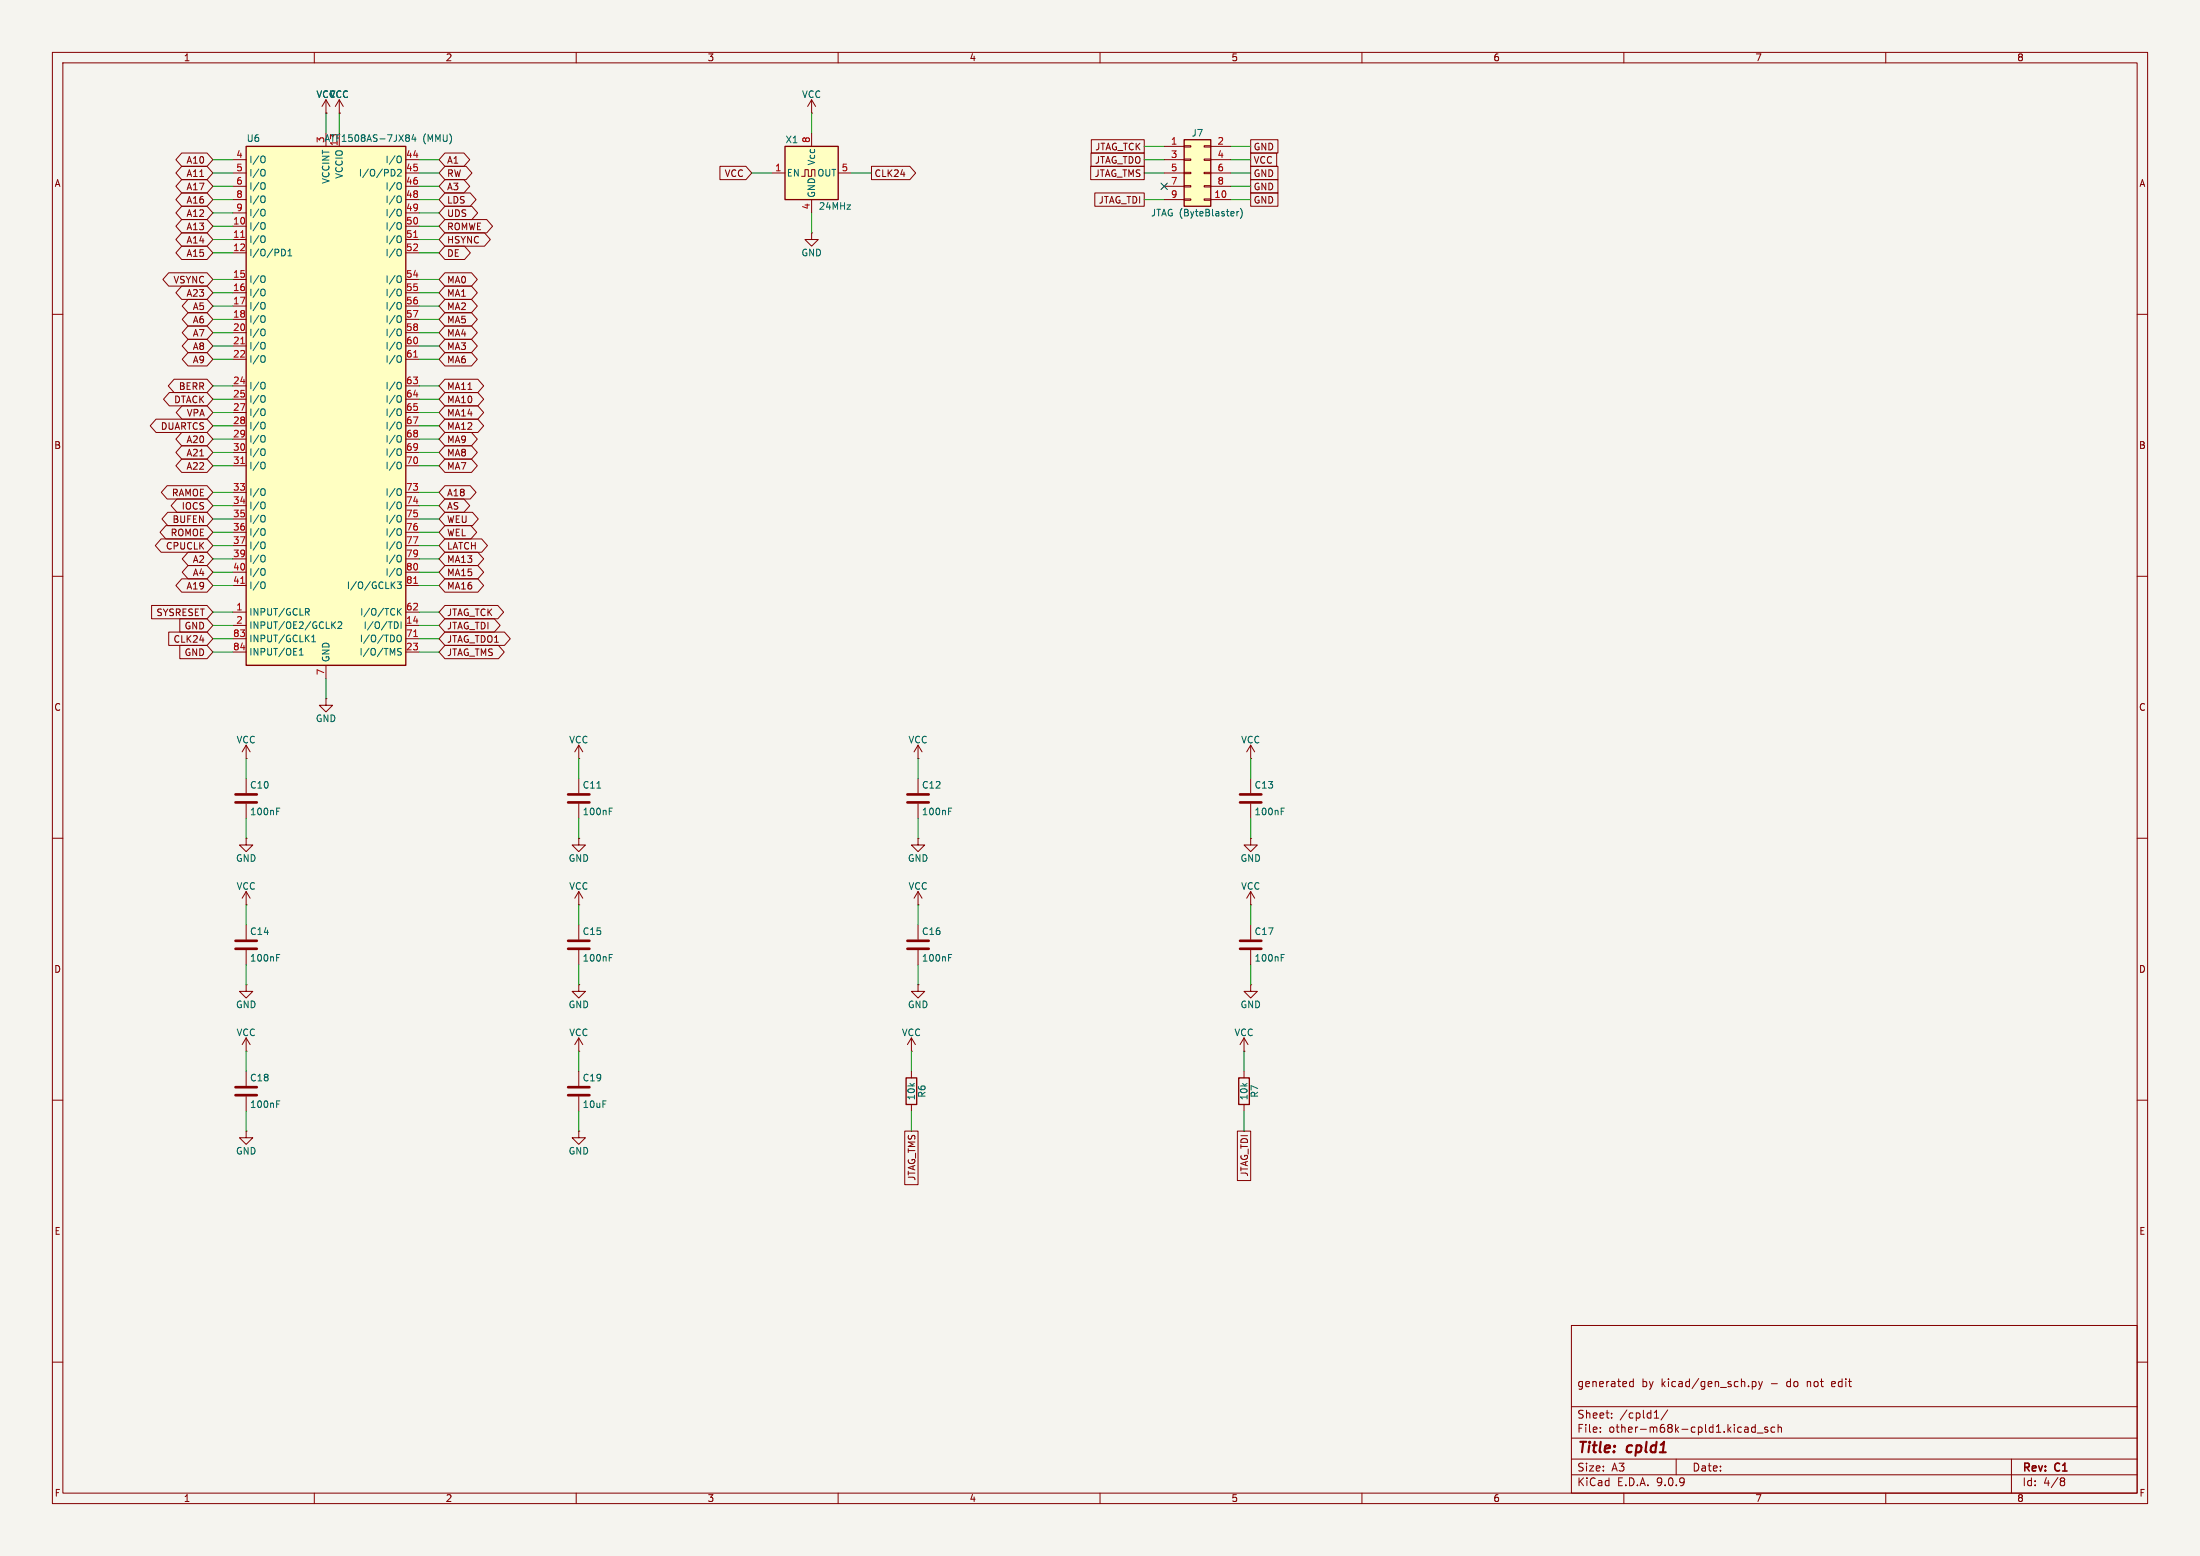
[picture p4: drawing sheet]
<svg xmlns="http://www.w3.org/2000/svg" width="420mm" height="297mm" viewBox="0 0 420 297" stroke-linecap="round" stroke-linejoin="round" font-family="sans-serif">
<path d="M0 0h420v297h-420z" fill="#f5f4ef" stroke="#f5f4ef" stroke-width=".19"/>
<g fill="none" stroke="#840000" stroke-width=".19">
<path d="M10 10h400v277h-400zM12 12h396v273h-396zM60 10v2M62.2 19.1l-.7 1.2M62.2 19.1l.8 1.2M62.2 19.1v2.5M64.8 19.1l-.8 1.2M64.8 19.1l.7 1.2M64.8 19.1v2.5M110 10v2M160 10v2M210 10v2"/>
<path d="M260 10v2M310 10v2M360 10v2M62.2 21.6h.1M64.8 21.6h.1M154.9 44.5v1.2h1.3l-1.3 1.3-1.2-1.3h1.2M154.9 44.5h.1M10 60h2M408 60h2M10 110h2M408 110h2M62.2 133.4v1.2h1.3l-1.3 1.3-1.2-1.3h1.2"/>
<path d="M62.2 133.4h.1M10 160h2M47 144.8h.1M47 142.2v2.6M47 148.6v2.8M47 153.4v2.8M47 142.2l-.8 1.3M47 142.2l.8 1.3M110.5 144.8h.1M110.5 142.2v2.6M110.5 148.6v2.8M110.5 153.4v2.8"/>
<path d="M110.5 142.2l-.8 1.3M110.5 142.2l.8 1.3M408 160h2M47 160v1.3h1.3l-1.3 1.3-1.3-1.3h1.3M47 160h.1M47 172.7h.1M47 170.2v2.5M47 176.5v2.8M47 170.2l-.8 1.3M47 170.2l.8 1.3M110.5 172.7h.1M110.5 160v1.3h1.3l-1.3 1.3-1.3-1.3h1.3"/>
<path d="M110.5 160h.1M110.5 170.2l-.8 1.3M110.5 170.2l.8 1.3M110.5 170.2v2.5M47 188v1.2h1.3l-1.3 1.3-1.3-1.3h1.3M47 188h.1M47 181.4v2.8M47 198.1v2.6M47 198.1l-.8 1.3M47 198.1l.8 1.3M237.5 198.1l-.8 1.3M237.5 198.1l.8 1.3"/>
<path d="M237.5 198.1v2.6M10 210h2M47 200.7h.1M47 215.9v1.3h1.3l-1.3 1.2-1.3-1.2h1.3M47 215.9h.1M47 204.5v2.8M47 209.3v2.8M174 204.5v1.2M174 210.8v1.3M237.5 200.7h.1M408 210h2M300 253h108v32h-108z"/>
<path d="M10 260h2M300 278.5h108M300 274.5h108M300 268.5h108M305.5 273.2v.2M305.5 272.5v.1M307.7 270.5v.2M307.7 269.8v.1M311.8 263.2v1.5M311.8 263.8l-.4-.1-.3 .3 .1 .6h.6M315.8 270.7h.9M316.1 269.4l.1-.2v1.5"/>
<path d="M318.4 269.1l-1.3 1.9M320 278.5v3M334.5 263.8l.4-.1 .3 .3-.1 .6h-.6M334.5 263.7v1.5M335.1 271.9v1.5M335.1 272.5l-.4-.1-.3 .3 .1 .6h.6M335.4 273.5h1.2M335.7 263.7l.4 1M336.1 264.7l-.4 .5M336.4 263.7l-.3 1M337.4 272.5l-.3-.1-.2 .2v.2l.5 .2v.3h-.5M338.8 272.5l-.4-.1-.3 .3 .1 .6h.6"/>
<path d="M339.4 272.5l.3-.1 .3 .1 .1 .9M339.4 271.9v1.5M384 278.5v6.5M408 260h2M60 285v2M110 285v2M160 285v2M210 285v2M260 285v2M300 281.5h108M310 285v2M360 285v2"/>
<path d="M393.6 282.1l.4 .1 .2 .2-.3 .3M393.6 282.7h.3M393.9 282.7l.2 .2 .1 .4-.2 .2-.4 .1"/>
</g>
<path d="M173 205.7h2v5.1h-2z" fill="none" stroke="#840000" stroke-width=".25"/>
<path d="M45 151.6h4M45 153.2h4M108.5 151.6h4M108.5 153.2h4M45 179.6h4M45 181.1h4M45 207.5h4M45 209h4" fill="none" stroke="#840000" stroke-width=".51"/>
<path d="M52.8 154.9h.4M52.8 154.2h.6M114 150.4h.7M116.3 154.9h.4M116.3 154.2h.6M52.8 182.8h.4M52.8 182.2h.6M52.8 210.7h.4M52.8 210.1h.6" fill="none" stroke="#006464" stroke-width=".19"/>
<path d="M226.1 26.7h5v12.7h-5z" fill="#ffffc2"/>
<path d="M226.1 26.7h5v12.7h-5z" fill="none" stroke="#840000" stroke-width=".25"/>
<g fill="none" stroke="#840000" stroke-width=".19">
<path d="M222.2 27.9h3.9M222.2 30.5h3.9M222.2 33h3.9M222.2 35.6h3.9M222.2 38.1h3.9M226.1 27.8h1.2v.3h-1.2zM226.1 30.4h1.2v.2h-1.2zM226.1 32.9h1.2v.2h-1.2zM226.1 35.4h1.2v.3h-1.2zM226.1 38h1.2v.2h-1.2zM229.9 27.8h1.2v.3h-1.2zM229.9 30.4h1.2v.2h-1.2z"/>
<path d="M229.9 32.9h1.2v.2h-1.2zM229.9 35.4h1.2v.3h-1.2zM229.9 38h1.2v.2h-1.2zM231.1 27.9h3.8M231.1 30.5h3.8M231.1 33h3.8M231.1 35.6h3.8M231.1 38.1h3.8"/>
</g>
<path d="M236.8 39.8a1.46 1.46 0 0 1 0 1.9M236.1 40.4v.8M236.5 40.4l-.4 .2" fill="none" stroke="#006464" stroke-width=".19"/>
<path d="M149.9 27.9h10.1v10.2h-10.1z" fill="#ffffc2"/>
<path d="M149.9 27.9h10.1v10.2h-10.1zM236.5 205.7h2v5.1h-2z" fill="none" stroke="#840000" stroke-width=".25"/>
<g fill="none" stroke="#840000" stroke-width=".19">
<path d="M154.9 19.1v2.5M154.9 19.1l-.7 1.2M154.9 19.1l.8 1.2M147.3 33h2.6M153 33.7h.7v-1.3h.6v1.3h.6v-1.3h.7v1.3M154.9 21.6h.1M154.9 25.4v2.5M154.9 38.1v2.5M160 33h2.6M175.3 144.8h.1M175.3 142.2v2.6M175.3 148.6v2.8"/>
<path d="M175.3 153.4v2.8M175.3 142.2l-.8 1.3M175.3 142.2l.7 1.3M238.8 144.8h.1M238.8 142.2l-.8 1.3M238.8 142.2l.7 1.3M238.8 142.2v2.6M238.8 148.6v2.8M238.8 153.4v2.8M175.3 172.7h.1M175.3 160v1.3h1.2l-1.2 1.3-1.3-1.3h1.3M175.3 160h.1"/>
<path d="M175.3 170.2l-.8 1.3M175.3 170.2l.7 1.3M175.3 170.2v2.5M175.3 176.5v2.8M238.8 160v1.3h1.2l-1.2 1.3-1.3-1.3h1.3M238.8 160h.1M238.8 172.7h.1M238.8 170.2v2.5M238.8 176.5v2.8M238.8 170.2l-.8 1.3M238.8 170.2l.7 1.3M175.3 188v1.2h1.2l-1.2 1.3-1.3-1.3h1.3"/>
<path d="M175.3 188h.1M175.3 181.4v2.8M238.8 188v1.2h1.2l-1.2 1.3-1.3-1.3h1.3M238.8 188h.1M238.8 181.4v2.8M110.5 215.9v1.3h1.3l-1.3 1.2-1.3-1.2h1.3M110.5 215.9h.1M237.5 204.5v1.2M237.5 210.8v1.3"/>
</g>
<path d="M173.2 151.6h4.1M173.2 153.2h4.1M236.7 151.6h4.1M236.7 153.2h4.1M173.2 179.6h4.1M236.7 179.6h4.1M173.2 181.1h4.1M236.7 181.1h4.1" fill="none" stroke="#840000" stroke-width=".51"/>
<path d="M181.1 154.9h.4M181.1 154.2h.6M244.6 154.9h.4M244.6 154.2h.6M181.1 182.8h.4M181.1 182.2h.6M244.6 182.8h.4M244.6 182.2h.6" fill="none" stroke="#006464" stroke-width=".19"/>
<path d="M47 27.9h30.5v99.1h-30.5z" fill="#ffffc2"/>
<path d="M47 27.9h30.5v99.1h-30.5z" fill="none" stroke="#840000" stroke-width=".25"/>
<g fill="none" stroke="#840000" stroke-width=".19">
<path d="M34.7 29.2h4.8l1.1 1.3-1.1 1.3h-4.8l-1.1-1.3zM34.7 31.7h4.8l1.1 1.3-1.1 1.3h-4.8l-1.1-1.3zM34.7 34.3h4.8l1.1 1.3-1.1 1.2h-4.8l-1.1-1.2zM34.7 36.8h4.8l1.1 1.3-1.1 1.3h-4.8l-1.1-1.3zM34.7 39.4h4.8l1.1 1.2-1.1 1.3h-4.8l-1.1-1.3zM44.4 33h2.6M44.4 35.6h2.6M44.4 38.1h2.6M44.4 30.5h2.6M62.2 21.6h.1M62.2 25.4v2.5M64.8 21.6h.1"/>
<path d="M64.8 25.4v2.5M77.5 33h2.5M77.5 35.6h2.5M77.5 38.1h2.5M77.5 30.5h2.5M84.9 34.3h3.7l1.1 1.3-1.1 1.2h-3.7l-1.1-1.2zM84.9 36.8h4.9l1.1 1.3-1.1 1.3h-4.9l-1.1-1.3zM84.9 39.4h5.2l1.1 1.2-1.1 1.3h-5.2l-1.1-1.3zM84.9 29.2h3.7l1.1 1.3-1.1 1.3h-3.7l-1.1-1.3zM84.9 31.7h4.1l1.1 1.3-1.1 1.3h-4.1l-1.1-1.3zM137.4 31.7h5l1.1 1.3-1.1 1.3h-5zM166.4 31.7h7.3l1.1 1.3-1.1 1.3h-7.3z"/>
<path d="M208.2 31.7h10.2v2.6h-10.2zM208.3 29.2h10.1v2.6h-10.1zM208.3 26.7h10.1v2.5h-10.1zM209 36.8h9.4v2.6h-9.4zM238.8 36.8h5.2v2.6h-5.2zM238.8 34.3h5.2v2.5h-5.2zM238.8 31.7h5.2v2.6h-5.2zM238.8 29.2h4.9v2.6h-4.9zM238.8 26.7h5.2v2.5h-5.2zM32.2 52.1h7.3l1.1 1.2-1.1 1.3h-7.3l-1.1-1.3zM34.7 41.9h4.8l1.1 1.3-1.1 1.3h-4.8l-1.1-1.3zM34.7 54.6h4.8l1.1 1.3-1.1 1.3h-4.8l-1.1-1.3z"/>
<path d="M34.7 44.4h4.8l1.1 1.3-1.1 1.3h-4.8l-1.1-1.3zM34.7 47h4.8l1.1 1.3-1.1 1.2h-4.8l-1.1-1.2zM35.9 59.7h3.6l1.1 1.3-1.1 1.2h-3.6l-1.1-1.2zM35.9 57.1h3.6l1.1 1.3-1.1 1.3h-3.6l-1.1-1.3zM44.4 40.6h2.6M44.4 43.2h2.6M44.4 45.7h2.6M44.4 48.3h2.6M44.4 53.3h2.6M44.4 55.9h2.6M44.4 58.4h2.6M77.5 40.6h2.5"/>
<path d="M77.5 43.2h2.5M77.5 45.7h2.5M77.5 48.3h2.5M77.5 53.3h2.5M77.5 55.9h2.5M77.5 58.4h2.5M84.9 41.9h8l1.1 1.3-1.1 1.3h-8l-1.1-1.3zM84.9 44.4h7.6l1.1 1.3-1.1 1.3h-7.6l-1.1-1.3zM84.9 47h3.8l1.1 1.3-1.1 1.2h-3.8l-1.1-1.2zM84.9 52.1h5.1l1.1 1.2-1.1 1.3h-5.1l-1.1-1.3zM84.9 54.6h5.1l1.1 1.3-1.1 1.3h-5.1l-1.1-1.3zM84.9 57.1h5.1l1.1 1.3-1.1 1.3h-5.1l-1.1-1.3z"/>
<path d="M84.9 59.7h5.1l1.1 1.3-1.1 1.2h-5.1l-1.1-1.2zM32.3 74.9h7.2l1.1 1.3-1.1 1.3h-7.2l-1.1-1.3zM33.2 72.4h6.3l1.1 1.3-1.1 1.2h-6.3l-1.1-1.2zM34.7 77.5h4.8l1.1 1.2-1.1 1.3h-4.8l-1.1-1.3zM35.9 64.8h3.6l1.1 1.2-1.1 1.3h-3.6l-1.1-1.3zM35.9 62.2h3.6l1.1 1.3-1.1 1.3h-3.6l-1.1-1.3zM35.9 67.3h3.6l1.1 1.3-1.1 1.3h-3.6l-1.1-1.3zM44.4 61h2.6M44.4 63.5h2.6M44.4 66h2.6M44.4 68.6h2.6M44.4 73.7h2.6"/>
<path d="M44.4 76.2h2.6M44.4 78.7h2.6M77.5 61h2.5M77.5 63.5h2.5M77.5 66h2.5M77.5 68.6h2.5M77.5 73.7h2.5M77.5 76.2h2.5M77.5 78.7h2.5M84.9 62.2h5.1l1.1 1.3-1.1 1.3h-5.1l-1.1-1.3zM84.9 64.8h5.1l1.1 1.2-1.1 1.3h-5.1l-1.1-1.3zM84.9 67.3h5.1l1.1 1.3-1.1 1.3h-5.1l-1.1-1.3z"/>
<path d="M84.9 72.4h6.3l1.1 1.3-1.1 1.2h-6.3l-1.1-1.2zM84.9 74.9h6.3l1.1 1.3-1.1 1.3h-6.3l-1.1-1.3zM84.9 77.5h6.3l1.1 1.2-1.1 1.3h-6.3l-1.1-1.3zM29.8 80h9.7l1.1 1.3-1.1 1.3h-9.7l-1.1-1.3zM31.9 92.7h7.6l1.1 1.3-1.1 1.3h-7.6l-1.1-1.3zM32 97.8h7.5l1.1 1.3-1.1 1.2h-7.5l-1.1-1.2zM33.8 95.2h5.7l1.1 1.3-1.1 1.3h-5.7l-1.1-1.3zM34.7 82.5h4.8l1.1 1.3-1.1 1.3h-4.8l-1.1-1.3zM34.7 87.6h4.8l1.1 1.3-1.1 1.3h-4.8l-1.1-1.3zM34.7 85.1h4.8l1.1 1.3-1.1 1.2h-4.8l-1.1-1.2zM44.4 81.3h2.6M44.4 83.8h2.6"/>
<path d="M44.4 86.4h2.6M44.4 88.9h2.6M44.4 94h2.6M44.4 96.5h2.6M44.4 99.1h2.6M77.5 81.3h2.5M77.5 83.8h2.5M77.5 86.4h2.5M77.5 88.9h2.5M77.5 94h2.5M77.5 96.5h2.5M77.5 99.1h2.5"/>
<path d="M84.9 95.2h3.7l1.1 1.3-1.1 1.3h-3.7l-1.1-1.3zM84.9 97.8h5.3l1.1 1.3-1.1 1.2h-5.3l-1.1-1.2zM84.9 92.7h4.9l1.1 1.3-1.1 1.3h-4.9l-1.1-1.3zM84.9 80h6.3l1.1 1.3-1.1 1.3h-6.3l-1.1-1.3zM84.9 82.5h5.1l1.1 1.3-1.1 1.3h-5.1l-1.1-1.3zM84.9 85.1h5.1l1.1 1.3-1.1 1.2h-5.1l-1.1-1.2zM84.9 87.6h5.1l1.1 1.3-1.1 1.3h-5.1l-1.1-1.3zM28.9 115.6h10.6l1.1 1.2-1.1 1.3h-10.6zM30.8 102.9h8.7l1.1 1.2-1.1 1.3h-8.7l-1.2-1.3zM31.7 100.3h7.8l1.1 1.3-1.1 1.3h-7.8l-1.1-1.3zM34.3 118.1h5.2l1.1 1.3-1.1 1.3h-5.2zM34.7 110.5h4.8l1.1 1.3-1.1 1.2h-4.8l-1.1-1.2z"/>
<path d="M35.9 105.4h3.6l1.1 1.3-1.1 1.3h-3.6l-1.1-1.3zM35.9 107.9h3.6l1.1 1.3-1.1 1.3h-3.6l-1.1-1.3zM44.4 101.6h2.6M44.4 104.1h2.6M44.4 106.7h2.6M44.4 109.2h2.6M44.4 111.8h2.6M44.4 116.8h2.6M44.4 119.4h2.6M77.5 101.6h2.5M77.5 104.1h2.5M77.5 106.7h2.5"/>
<path d="M77.5 109.2h2.5M77.5 111.8h2.5M77.5 116.8h2.5M77.5 119.4h2.5M84.9 118.1h9.5l1.1 1.3-1.1 1.3h-9.5l-1.1-1.3zM84.9 115.6h10.1l1.1 1.2-1.1 1.3h-10.1l-1.1-1.3zM84.9 110.5h6.3l1.1 1.3-1.1 1.2h-6.3l-1.1-1.2zM84.9 107.9h6.3l1.1 1.3-1.1 1.3h-6.3l-1.1-1.3zM84.9 105.4h6.3l1.1 1.3-1.1 1.3h-6.3l-1.1-1.3zM84.9 102.9h7.1l1.1 1.2-1.1 1.3h-7.1l-1.1-1.3zM84.9 100.3h5l1.1 1.3-1.1 1.3h-5l-1.1-1.3zM32.2 120.6h7.3l1.1 1.3-1.1 1.3h-7.3z"/>
<path d="M34.3 123.2h5.2l1.1 1.3-1.1 1.2h-5.2zM44.4 121.9h2.6M44.4 124.5h2.6M62.2 127v2.5M77.5 121.9h2.5M77.5 124.5h2.5M84.9 123.2h10.3l1.1 1.3-1.1 1.2h-10.3l-1.1-1.2zM84.9 120.6h11.4l1.1 1.3-1.1 1.3h-11.4l-1.1-1.3zM110.5 176.5v2.8M110.5 188v1.2h1.3l-1.3 1.3-1.3-1.3h1.3M110.5 188h.1M110.5 181.4v2.8"/>
<path d="M110.5 198.1v2.6M110.5 198.1l-.8 1.3M110.5 198.1l.8 1.3M174 198.1l-.8 1.3M174 198.1l.8 1.3M174 198.1v2.6M110.5 200.7h.1M110.5 204.5v2.8M110.5 209.3v2.8M172.7 215.9h2.6v10.2h-2.6zM174 200.7h.1M236.2 215.9h2.6v9.4h-2.6z"/>
</g>
<g fill="none" stroke="#006464" stroke-width=".19">
<path d="M50.3 29.8l.1 .1a.81 .81 0 0 1-.1 1.2M50.3 32.3l.1 .1a.81 .81 0 0 1-.1 1.2M50.3 34.9h.1a.81 .81 0 0 1-.1 1.2M50.3 37.4l.1 .1a.81 .81 0 0 1-.1 1.2M50.3 39.9l.1 .1a.81 .81 0 0 1-.1 1.2M75.2 32.4l.2 .5-.2 .6M75.9 32.5l.5-.2 .2 .4-.8 .9h.8M76.3 29.8l.1 .1a.81 .81 0 0 1-.1 1.2M76.3 34.9h.1a.81 .81 0 0 1-.1 1.2M76.3 37.4l.1 .1a.81 .81 0 0 1-.1 1.2M76.3 39.9l.1 .1a.81 .81 0 0 1-.1 1.2M77.6 25.8l.3-.1 .2 .1 .1 .2-.3 .3"/>
<path d="M77.6 26.2l.1 .1M77.7 26.3h.2M77.7 26.3h-.1M77.9 26.3l.3 .2-.1 .4-.2 .1-.3-.1M78.9 25.7l-.3 .9h.8M79.2 26.1v.9M50.3 57.7l.1 .1a.81 .81 0 0 1-.1 1.2M50.3 42.5l.1 .1a.81 .81 0 0 1-.1 1.2M50.3 45l.1 .1a.81 .81 0 0 1-.1 1.2M50.3 52.6l.1 .1a.81 .81 0 0 1-.1 1.2M50.3 55.2l.1 .1a.81 .81 0 0 1-.1 1.2M53.8 47.6a.64 .64 0 0 1 .7 .6 .64 .64 0 0 1-.7 .6"/>
<path d="M55 47.9l.3-.3v1.2M55 48.8h.7M76.3 42.5l.1 .1a.81 .81 0 0 1-.1 1.2M76.3 45l.1 .1a.81 .81 0 0 1-.1 1.2M76.3 47.6h.1a.81 .81 0 0 1-.1 1.2M76.3 52.6l.1 .1a.81 .81 0 0 1-.1 1.2M76.3 55.2l.1 .1a.81 .81 0 0 1-.1 1.2M76.3 57.7l.1 .1a.81 .81 0 0 1-.1 1.2M50.3 60.3h.1a.81 .81 0 0 1-.1 1.2M50.3 62.8l.1 .1a.81 .81 0 0 1-.1 1.2M50.3 65.3l.1 .1a.81 .81 0 0 1-.1 1.2M50.3 67.9l.1 .1a.81 .81 0 0 1-.1 1.2"/>
<path d="M50.3 73h.1a.81 .81 0 0 1-.1 1.2M50.3 75.5l.1 .1a.81 .81 0 0 1-.1 1.2M50.3 78l.1 .1a.81 .81 0 0 1-.1 1.2M76.3 60.3h.1a.81 .81 0 0 1-.1 1.2M76.3 62.8l.1 .1a.81 .81 0 0 1-.1 1.2M76.3 65.3l.1 .1a.81 .81 0 0 1-.1 1.2M76.3 67.9l.1 .1a.81 .81 0 0 1-.1 1.2M76.3 73h.1a.81 .81 0 0 1-.1 1.2M76.3 75.5l.1 .1a.81 .81 0 0 1-.1 1.2M76.3 78l.1 .1a.81 .81 0 0 1-.1 1.2M50.3 80.6l.1 .1a.81 .81 0 0 1-.1 1.2M50.3 83.1l.1 .1a.81 .81 0 0 1-.1 1.2"/>
<path d="M50.3 85.7h.1a.81 .81 0 0 1-.1 1.2M50.3 88.2l.1 .1a.81 .81 0 0 1-.1 1.2M50.3 93.3l.1 .1a.81 .81 0 0 1-.1 1.2M50.3 95.8l.1 .1a.81 .81 0 0 1-.1 1.2M50.3 98.4h.1a.81 .81 0 0 1-.1 1.2M76.3 80.6l.1 .1a.81 .81 0 0 1-.1 1.2M76.3 83.1l.1 .1a.81 .81 0 0 1-.1 1.2M76.3 85.7h.1a.81 .81 0 0 1-.1 1.2M76.3 88.2l.1 .1a.81 .81 0 0 1-.1 1.2M76.3 93.3l.1 .1a.81 .81 0 0 1-.1 1.2M76.3 95.8l.1 .1a.81 .81 0 0 1-.1 1.2M76.3 98.4h.1a.81 .81 0 0 1-.1 1.2"/>
<path d="M50.3 100.9l.1 .1a.81 .81 0 0 1-.1 1.2M50.3 103.4l.1 .1a.81 .81 0 0 1-.1 1.2M50.3 106l.1 .1a.81 .81 0 0 1-.1 1.2M50.3 108.5l.1 .1a.81 .81 0 0 1-.1 1.2M50.3 111.1h.1a.81 .81 0 0 1-.1 1.2M58.3 116.1h.5l.2 .3-.1 .4h-.6M58.6 116.8l.4 .6M63.5 119.2l.5 .8M64 118.7l-.7 .7M64.5 118.8l.5-.1 .3 .4-.8 .9h.8M74.9 111.6l.5 .7M75.3 118.7a.64 .64 0 0 1 .7 .6 .64 .64 0 0 1-.7 .7"/>
<path d="M75.4 111.1l-.7 .7M75.8 111.1h.8l-.4 .5 .4 .1v.5l-.2 .1-.6-.1M75.9 116.1v1.3M76.1 116.7l.5 .7M76.3 100.9l.1 .1a.81 .81 0 0 1-.1 1.2M76.3 103.4l.1 .1a.81 .81 0 0 1-.1 1.2M76.3 106l.1 .1a.81 .81 0 0 1-.1 1.2M76.3 108.5l.1 .1a.81 .81 0 0 1-.1 1.2M76.6 118.7v1.3M76.6 116.1l-.7 .8M57.2 125h.7M57.2 124.1l.3-.3v1.2"/>
<path d="M59.5 122.5h.7M59.5 121.6l.4-.4v1.3M76 121.3l.1-.1a.43 .43 0 0 1 .5 .5v.4a.42 .42 0 0 1-.4 .4 .42 .42 0 0 1-.4-.4zM76.6 123.8h-.5l-.1 .1v.4l.5 .2 .1 .3-.2 .2h-.5M116.3 182.8h.4M116.3 182.2h.6"/>
</g>
<path d="M46 45.3h.7M79 45.3h.7M46 65.6h.7M79 68.2h.7M46 88.5h.7M46 111.3h.7M79 111.3h.7M79 121.5h.7" fill="none" stroke="#a90000" stroke-width=".19"/>
<path d="M108.5 179.6h4M108.5 181.1h4M108.5 207.5h4M108.5 209h4" fill="none" stroke="#840000" stroke-width=".51"/>
<g fill="none" stroke="#009600" stroke-width=".19">
<path d="M40.6 30.5h3.8M40.6 35.6h3.8M40.6 38.1h3.8M40.6 33h3.8M62.2 21.6v3.8M64.8 21.6v3.8M80 30.5h3.8M80 35.6h3.8M80 38.1h3.8M80 33h3.8M143.5 33h3.8M154.9 21.6v3.8"/>
<path d="M162.6 33h3.8M218.4 30.5h3.8M218.4 38.1h3.8M218.4 33h3.8M218.4 27.9h3.8M234.9 30.5h3.9M234.9 35.6h3.9M234.9 38.1h3.9M234.9 33h3.9M234.9 27.9h3.9M40.6 58.4h3.8M40.6 55.9h3.8"/>
<path d="M40.6 53.3h3.8M40.6 43.2h3.8M40.6 48.3h3.8M40.6 45.7h3.8M40.6 40.6h3.8M80 58.4h3.8M80 55.9h3.8M80 53.3h3.8M80 43.2h3.8M80 48.3h3.8M80 45.7h3.8M80 40.6h3.8"/>
<path d="M154.9 40.6v3.9M40.6 78.7h3.8M40.6 76.2h3.8M40.6 73.7h3.8M40.6 68.6h3.8M40.6 66h3.8M40.6 63.5h3.8M40.6 61h3.8M80 78.7h3.8M80 76.2h3.8M80 73.7h3.8M80 68.6h3.8"/>
<path d="M80 66h3.8M80 63.5h3.8M80 61h3.8M40.6 94h3.8M40.6 81.3h3.8M40.6 83.8h3.8M40.6 86.4h3.8M40.6 96.5h3.8M40.6 99.1h3.8M40.6 88.9h3.8M80 94h3.8M80 81.3h3.8"/>
<path d="M80 83.8h3.8M80 86.4h3.8M80 96.5h3.8M80 99.1h3.8M80 88.9h3.8M40.6 119.4h3.8M40.6 116.8h3.8M40.6 111.8h3.8M40.6 109.2h3.8M40.6 106.7h3.8M40.6 104.1h3.8M40.6 101.6h3.8"/>
<path d="M80 119.4h3.8M80 116.8h3.8M80 111.8h3.8M80 109.2h3.8M80 106.7h3.8M80 104.1h3.8M80 101.6h3.8M40.6 124.5h3.8M40.6 121.9h3.8M62.2 129.5v3.9M80 124.5h3.8M80 121.9h3.8"/>
<path d="M47 144.8v3.8M47 156.2v3.8M110.5 144.8v3.8M110.5 156.2v3.8M175.3 144.8v3.8M175.3 156.2v3.8M238.8 144.8v3.8M238.8 156.2v3.8M47 172.7v3.8M110.5 172.7v3.8M175.3 172.7v3.8M238.8 172.7v3.8"/>
<path d="M47 184.2v3.8M110.5 184.2v3.8M175.3 184.2v3.8M238.8 184.2v3.8M47 200.7v3.8M47 212.1v3.8M110.5 200.7v3.8M110.5 212.1v3.8M174 200.7v3.8M174 212.1v3.8M237.5 200.7v3.8M237.5 212.1v3.8"/>
</g>
<path d="M221.6 35l1.3 1.2M222.9 35l-1.3 1.2" fill="none" stroke="#000084" stroke-width=".19"/>
<g font-size="2.8" fill="#840000">
<text x="301" y="277.9">Title:</text>
<text x="310.6" y="277.9">cpld1</text>
</g>
<g font-size="2.1" fill="#840000">
<text x="301" y="265">generated</text>
<text x="313.4" y="265">by</text>
<text x="317.2" y="265">kicad/gen_sch.py</text>
<text x="338.2" y="265">-</text>
<text x="341.3" y="265">do</text>
<text x="345.3" y="265">not</text>
<text x="350.2" y="265">edit</text>
<text x="301" y="273.7">File:</text>
<text x="301" y="271">Sheet:</text>
<text x="307.1" y="273.7">other-m68k-cpld1.kicad_sch</text>
<text x="309.2" y="271">/cpld1/</text>
<text x="301" y="281.1">Size:</text>
<text x="307.6" y="281.1">A3</text>
<text x="323" y="281.1">Date:</text>
<text x="386" y="281.3">Rev:</text>
<text x="392.4" y="281.3">C1</text>
<text x="301" y="283.9">KiCad</text>
<text x="308.7" y="283.9">E.D.A.</text>
<text x="316.3" y="283.9">9.0.9</text>
<text x="386" y="283.9">Id:</text>
<text x="390.1" y="283.9">4/8</text>
</g>
<g font-size="1.8" fill="#840000">
<text x="35" y="11.9">1</text>
<text x="85" y="11.9">2</text>
<text x="135" y="11.9">3</text>
<text x="185" y="11.9">4</text>
<text x="235" y="11.9">5</text>
<text x="285" y="11.9">6</text>
<text x="335" y="11.9">7</text>
<text x="385" y="11.9">8</text>
<text x="209" y="28.9">JTAG_TCK</text>
<text x="239.2" y="28.9">GND</text>
<text x="10.3" y="35.9">A</text>
<text x="35.5" y="31.4">A10</text>
<text x="35.5" y="34">A11</text>
<text x="85.2" y="31.4">A1</text>
<text x="85.2" y="34">RW</text>
<text x="138.2" y="34">VCC</text>
<text x="166.8" y="34">CLK24</text>
<text x="208.9" y="34">JTAG_TMS</text>
<text x="208.9" y="31.4">JTAG_TDO</text>
<text x="239.2" y="34">GND</text>
<text x="239.2" y="31.4">VCC</text>
<text x="408.3" y="35.9">A</text>
<text x="35.5" y="36.5">A17</text>
<text x="35.5" y="39.1">A16</text>
<text x="35.5" y="41.6">A12</text>
<text x="85.2" y="36.5">A3</text>
<text x="85.2" y="39.1">LDS</text>
<text x="85.2" y="41.6">UDS</text>
<text x="209.7" y="39.1">JTAG_TDI</text>
<text x="239.2" y="39.1">GND</text>
<text x="239.2" y="36.5">GND</text>
<text x="35.5" y="44.1">A13</text>
<text x="35.5" y="46.7">A14</text>
<text x="85.2" y="44.1">ROMWE</text>
<text x="85.2" y="46.7">HSYNC</text>
<text x="35.5" y="49.2">A15</text>
<text x="85.2" y="49.2">DE</text>
<text x="33" y="54.3">VSYNC</text>
<text x="35.5" y="56.8">A23</text>
<text x="36.7" y="59.4">A5</text>
<text x="85.2" y="54.3">MA0</text>
<text x="85.2" y="56.8">MA1</text>
<text x="85.2" y="59.4">MA2</text>
<text x="36.7" y="61.9">A6</text>
<text x="36.7" y="64.5">A7</text>
<text x="85.2" y="61.9">MA5</text>
<text x="85.2" y="64.5">MA4</text>
<text x="36.7" y="67">A8</text>
<text x="36.7" y="69.5">A9</text>
<text x="85.2" y="67">MA3</text>
<text x="85.2" y="69.5">MA6</text>
<text x="33.1" y="77.2">DTACK</text>
<text x="34" y="74.6">BERR</text>
<text x="85.2" y="74.6">MA11</text>
<text x="85.2" y="77.2">MA10</text>
<text x="30.6" y="82.2">DUARTCS</text>
<text x="35.6" y="79.7">VPA</text>
<text x="85.2" y="79.7">MA14</text>
<text x="85.2" y="82.2">MA12</text>
<text x="10.3" y="85.9">B</text>
<text x="35.5" y="84.8">A20</text>
<text x="35.5" y="89.9">A22</text>
<text x="35.5" y="87.3">A21</text>
<text x="85.2" y="84.8">MA9</text>
<text x="85.2" y="87.3">MA8</text>
<text x="85.2" y="89.9">MA7</text>
<text x="408.2" y="85.9">B</text>
<text x="32.7" y="94.9">RAMOE</text>
<text x="85.2" y="94.9">A18</text>
<text x="32.8" y="100">BUFEN</text>
<text x="34.6" y="97.5">IOCS</text>
<text x="85.2" y="97.5">AS</text>
<text x="85.2" y="100">WEU</text>
<text x="31.6" y="105.1">CPUCLK</text>
<text x="32.5" y="102.6">ROMOE</text>
<text x="36.7" y="107.6">A2</text>
<text x="85.2" y="107.6">MA13</text>
<text x="85.2" y="105.1">LATCH</text>
<text x="85.2" y="102.6">WEL</text>
<text x="35.5" y="112.7">A19</text>
<text x="36.7" y="110.2">A4</text>
<text x="85.2" y="112.7">MA16</text>
<text x="85.2" y="110.2">MA15</text>
<text x="29.8" y="117.8">SYSRESET</text>
<text x="85.2" y="117.8">JTAG_TCK</text>
<text x="33" y="122.9">CLK24</text>
<text x="35.1" y="120.3">GND</text>
<text x="35.1" y="125.4">GND</text>
<text x="85.2" y="125.4">JTAG_TMS</text>
<text x="85.2" y="120.3">JTAG_TDI</text>
<text x="85.2" y="122.9">JTAG_TDO1</text>
<text x="10.3" y="135.9">C</text>
<text x="408.2" y="135.9">C</text>
<text x="10.3" y="185.9">D</text>
<text x="408.2" y="185.9">D</text>
<text x="174.9" y="225.5" transform="rotate(-90 174.9 225.5)">JTAG_TMS</text>
<text x="238.4" y="224.7" transform="rotate(-90 238.4 224.7)">JTAG_TDI</text>
<text x="10.3" y="235.9">E</text>
<text x="408.3" y="235.9">E</text>
<text x="10.3" y="285.9">F</text>
<text x="35" y="286.9">1</text>
<text x="85" y="286.9">2</text>
<text x="135" y="286.9">3</text>
<text x="185" y="286.9">4</text>
<text x="235" y="286.9">5</text>
<text x="285" y="286.9">6</text>
<text x="335" y="286.9">7</text>
<text x="385" y="286.9">8</text>
<text x="408.3" y="285.9">F</text>
</g>
<g font-size="1.8" fill="#006464">
<text x="60.3" y="18.9">VCC</text>
<text x="62.9" y="18.9">VCC</text>
<text x="153" y="18.9">VCC</text>
<text x="47" y="27.3">U6</text>
<text x="61.8" y="27.3">ATF1508AS-7JX84</text>
<text x="64.5" y="28" transform="rotate(-90 64.5 28)">13</text>
<text x="80.7" y="27.3">(MMU)</text>
<text x="149.9" y="27.5">X1</text>
<text x="227.4" y="26.3">J7</text>
<text x="47.5" y="31.3">I/O</text>
<text x="47.5" y="33.9">I/O</text>
<text x="63.1" y="35.2" transform="rotate(-90 63.1 35.2)">VCCINT</text>
<text x="65.6" y="34.2" transform="rotate(-90 65.6 34.2)">VCCIO</text>
<text x="68.4" y="33.9">I/O/PD2</text>
<text x="73.5" y="31.3">I/O</text>
<text x="150.1" y="33.9">EN</text>
<text x="155.8" y="31.7" transform="rotate(-90 155.8 31.7)">Vcc</text>
<text x="155.9" y="33.9">OUT</text>
<text x="47.5" y="36.4">I/O</text>
<text x="47.5" y="39">I/O</text>
<text x="47.5" y="41.5">I/O</text>
<text x="73.5" y="36.4">I/O</text>
<text x="73.5" y="39">I/O</text>
<text x="73.5" y="41.5">I/O</text>
<text x="155.8" y="37.8" transform="rotate(-90 155.8 37.8)">GND</text>
<text x="156.2" y="40.2">24MHz</text>
<text x="219.6" y="41.5">JTAG (ByteBlaster)</text>
<text x="47.5" y="44">I/O</text>
<text x="47.5" y="46.6">I/O</text>
<text x="73.5" y="44">I/O</text>
<text x="73.5" y="46.6">I/O</text>
<text x="47.5" y="49.1">I/O/PD1</text>
<text x="73.5" y="49.1">I/O</text>
<text x="152.9" y="49.1">GND</text>
<text x="47.5" y="54.2">I/O</text>
<text x="47.5" y="56.7">I/O</text>
<text x="47.5" y="59.3">I/O</text>
<text x="73.5" y="54.2">I/O</text>
<text x="73.5" y="56.7">I/O</text>
<text x="73.5" y="59.3">I/O</text>
<text x="47.5" y="61.8">I/O</text>
<text x="47.5" y="64.4">I/O</text>
<text x="73.5" y="61.8">I/O</text>
<text x="73.5" y="64.4">I/O</text>
<text x="47.5" y="66.9">I/O</text>
<text x="47.5" y="69.4">I/O</text>
<text x="73.5" y="66.9">I/O</text>
<text x="73.5" y="69.4">I/O</text>
<text x="47.5" y="74.5">I/O</text>
<text x="47.5" y="77.1">I/O</text>
<text x="73.5" y="74.5">I/O</text>
<text x="73.5" y="77.1">I/O</text>
<text x="47.5" y="79.6">I/O</text>
<text x="47.5" y="82.1">I/O</text>
<text x="73.5" y="79.6">I/O</text>
<text x="73.5" y="82.1">I/O</text>
<text x="47.5" y="84.7">I/O</text>
<text x="47.5" y="87.2">I/O</text>
<text x="47.5" y="89.8">I/O</text>
<text x="73.5" y="84.7">I/O</text>
<text x="73.5" y="87.2">I/O</text>
<text x="73.5" y="89.8">I/O</text>
<text x="47.5" y="94.8">I/O</text>
<text x="73.5" y="94.8">I/O</text>
<text x="47.5" y="97.4">I/O</text>
<text x="47.5" y="99.9">I/O</text>
<text x="73.5" y="97.4">I/O</text>
<text x="73.5" y="99.9">I/O</text>
<text x="47.5" y="102.5">I/O</text>
<text x="47.5" y="105">I/O</text>
<text x="47.5" y="107.5">I/O</text>
<text x="73.5" y="102.5">I/O</text>
<text x="73.5" y="105">I/O</text>
<text x="73.5" y="107.5">I/O</text>
<text x="47.5" y="110.1">I/O</text>
<text x="47.5" y="112.6">I/O</text>
<text x="66.1" y="112.6">I/O/GCLK3</text>
<text x="73.5" y="110.1">I/O</text>
<text x="47.5" y="117.7">INPUT/GCLR</text>
<text x="68.7" y="117.7">I/O/TCK</text>
<text x="47.5" y="122.8">INPUT/GCLK1</text>
<text x="47.5" y="125.3">INPUT/OE1</text>
<text x="47.5" y="120.2">INPUT/OE2/GCLK2</text>
<text x="68.5" y="125.3">I/O/TMS</text>
<text x="68.6" y="122.8">I/O/TDO</text>
<text x="69.3" y="120.2">I/O/TDI</text>
<text x="63.1" y="126.5" transform="rotate(-90 63.1 126.5)">GND</text>
<text x="45.1" y="142.1">VCC</text>
<text x="60.2" y="138">GND</text>
<text x="108.6" y="142.1">VCC</text>
<text x="173.3" y="142.1">VCC</text>
<text x="236.8" y="142.1">VCC</text>
<text x="47.6" y="155.8">100nF</text>
<text x="47.6" y="150.7">C10</text>
<text x="111.1" y="155.8">100nF</text>
<text x="111.1" y="150.7">C11</text>
<text x="175.9" y="155.8">100nF</text>
<text x="175.9" y="150.7">C12</text>
<text x="239.4" y="155.8">100nF</text>
<text x="239.4" y="150.7">C13</text>
<text x="45" y="164.7">GND</text>
<text x="108.5" y="164.7">GND</text>
<text x="173.2" y="164.7">GND</text>
<text x="236.7" y="164.7">GND</text>
<text x="45.1" y="170">VCC</text>
<text x="108.6" y="170">VCC</text>
<text x="173.3" y="170">VCC</text>
<text x="236.8" y="170">VCC</text>
<text x="47.6" y="178.7">C14</text>
<text x="111.1" y="178.7">C15</text>
<text x="175.9" y="178.7">C16</text>
<text x="239.4" y="178.7">C17</text>
<text x="47.6" y="183.7">100nF</text>
<text x="111.1" y="183.7">100nF</text>
<text x="175.9" y="183.7">100nF</text>
<text x="239.4" y="183.7">100nF</text>
<text x="45" y="192.6">GND</text>
<text x="45.1" y="198">VCC</text>
<text x="108.5" y="192.6">GND</text>
<text x="108.6" y="198">VCC</text>
<text x="172.1" y="198">VCC</text>
<text x="173.2" y="192.6">GND</text>
<text x="235.6" y="198">VCC</text>
<text x="236.7" y="192.6">GND</text>
<text x="47.6" y="206.6">C18</text>
<text x="111.1" y="206.6">C19</text>
<text x="176.9" y="209.6" transform="rotate(-90 176.9 209.6)">R6</text>
<text x="240.4" y="209.6" transform="rotate(-90 240.4 209.6)">R7</text>
<text x="47.6" y="211.7">100nF</text>
<text x="111.1" y="211.7">10uF</text>
<text x="174.9" y="210.1" transform="rotate(-90 174.9 210.1)">10k</text>
<text x="238.4" y="210.1" transform="rotate(-90 238.4 210.1)">10k</text>
<text x="45" y="220.6">GND</text>
<text x="108.5" y="220.6">GND</text>
</g>
<g font-size="1.8" fill="#a90000">
<text x="62" y="27.4" transform="rotate(-90 62 27.4)">3</text>
<text x="154.7" y="27.4" transform="rotate(-90 154.7 27.4)">8</text>
<text x="223.4" y="27.7">1</text>
<text x="232.3" y="27.7">2</text>
<text x="45" y="30.2">4</text>
<text x="45" y="32.8">5</text>
<text x="45" y="35.3">6</text>
<text x="77.4" y="32.8">45</text>
<text x="77.4" y="35.3">46</text>
<text x="77.4" y="30.2">44</text>
<text x="147.9" y="32.8">1</text>
<text x="160.6" y="32.8">5</text>
<text x="223.4" y="30.2">3</text>
<text x="223.4" y="32.8">5</text>
<text x="223.4" y="35.3">7</text>
<text x="232.3" y="30.2">4</text>
<text x="232.3" y="32.8">6</text>
<text x="232.3" y="35.3">8</text>
<text x="45" y="37.8">8</text>
<text x="45" y="40.4">9</text>
<text x="77.4" y="37.8">48</text>
<text x="77.4" y="40.4">49</text>
<text x="154.7" y="40.1" transform="rotate(-90 154.7 40.1)">4</text>
<text x="223.4" y="37.8">9</text>
<text x="231.7" y="37.8">10</text>
<text x="44.4" y="42.9">10</text>
<text x="44.4" y="45.5">11</text>
<text x="77.4" y="42.9">50</text>
<text x="77.4" y="45.5">51</text>
<text x="44.4" y="48">12</text>
<text x="44.4" y="53.1">15</text>
<text x="77.4" y="48">52</text>
<text x="77.4" y="53.1">54</text>
<text x="44.4" y="55.6">16</text>
<text x="44.4" y="58.2">17</text>
<text x="77.4" y="55.6">55</text>
<text x="77.4" y="58.2">56</text>
<text x="44.4" y="60.7">18</text>
<text x="44.4" y="63.2">20</text>
<text x="44.4" y="65.8">21</text>
<text x="77.4" y="60.7">57</text>
<text x="77.4" y="63.2">58</text>
<text x="77.4" y="65.8">60</text>
<text x="44.4" y="68.3">22</text>
<text x="77.4" y="68.3">61</text>
<text x="44.4" y="73.4">24</text>
<text x="44.4" y="75.9">25</text>
<text x="77.4" y="73.4">63</text>
<text x="77.4" y="75.9">64</text>
<text x="44.4" y="78.5">27</text>
<text x="44.4" y="81">28</text>
<text x="44.4" y="83.6">29</text>
<text x="77.4" y="78.5">65</text>
<text x="77.4" y="81">67</text>
<text x="77.4" y="83.6">68</text>
<text x="44.4" y="86.1">30</text>
<text x="44.4" y="88.6">31</text>
<text x="77.4" y="86.1">69</text>
<text x="77.4" y="88.6">70</text>
<text x="44.4" y="93.7">33</text>
<text x="77.4" y="93.7">73</text>
<text x="44.4" y="96.3">34</text>
<text x="44.4" y="98.8">35</text>
<text x="44.4" y="101.3">36</text>
<text x="77.4" y="96.3">74</text>
<text x="77.4" y="98.8">75</text>
<text x="77.4" y="101.3">76</text>
<text x="44.4" y="103.9">37</text>
<text x="44.4" y="106.4">39</text>
<text x="77.4" y="103.9">77</text>
<text x="77.4" y="106.4">79</text>
<text x="44.4" y="109">40</text>
<text x="44.4" y="111.5">41</text>
<text x="77.4" y="109">80</text>
<text x="77.4" y="111.5">81</text>
<text x="45" y="116.6">1</text>
<text x="45" y="119.1">2</text>
<text x="77.4" y="116.6">62</text>
<text x="77.4" y="119.1">14</text>
<text x="44.4" y="121.7">83</text>
<text x="44.4" y="124.2">84</text>
<text x="77.4" y="121.7">71</text>
<text x="77.4" y="124.2">23</text>
<text x="62" y="129" transform="rotate(-90 62 129)">7</text>
</g>
</svg>
